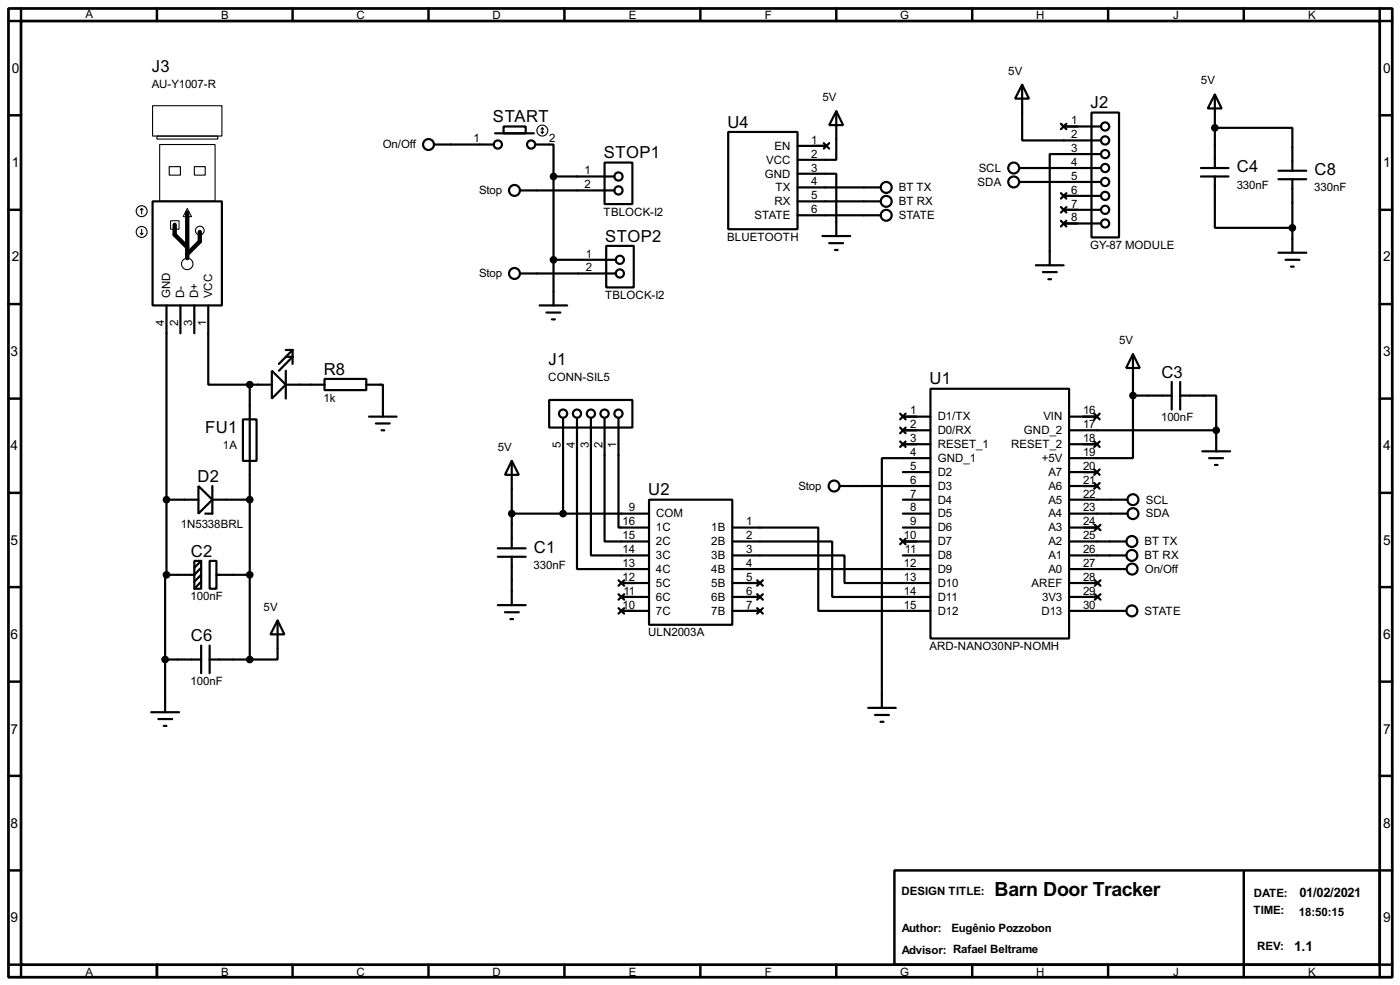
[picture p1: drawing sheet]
<svg xmlns="http://www.w3.org/2000/svg" width="256mm" height="180mm" viewBox="0 0 256 180" stroke-linecap="round" stroke-linejoin="round" font-family="sans-serif">
<path d="M1.6 1.6h253.5v177.3h-253.5zM3.9 3.9h248.9v172.7h-248.9z" fill="none" stroke="#000" stroke-width=".5"/>
<g fill="none" stroke="#000" stroke-width=".45">
<path d="M3.9 1.6v2.3h-2.3M28.8 1.6v2.3M53.6 1.6v2.3M78.5 1.6v2.3M103.4 1.6v2.3M128.3 1.6v2.3M153.2 1.6v2.3M178.1 1.6v2.3M203 1.6v2.3M227.9 1.6v2.3M252.8 1.6v2.3h2.3M1.6 21.1h2.3"/>
<path d="M1.6 38.4h2.3M252.8 21.1h2.3M252.8 38.4h2.3M1.6 55.7h2.3M252.8 55.7h2.3M1.6 73h2.3M252.8 73h2.3M1.6 90.2h2.3M252.8 90.2h2.3M1.6 107.5h2.3M252.8 107.5h2.3M1.6 124.8h2.3"/>
<path d="M252.8 124.8h2.3M1.6 142h2.3M1.6 159.3h2.3M163.9 159.3h88.9v17.3h-88.9zM227.9 159.6v19.3M252.8 142h2.3M252.8 159.3h2.3M1.6 176.6h2.3v2.3M28.8 176.6v2.3M53.6 176.6v2.3M78.5 176.6v2.3M103.4 176.6v2.3"/>
<path d="M128.3 176.6v2.3M153.2 176.6v2.3M178.1 176.6v2.3M203 176.6v2.3M255.1 176.6h-2.3v2.3"/>
</g>
<g fill="none" stroke="#000" stroke-width=".4">
<path d="M187.3 15.5l1.2 2.6h-2.5zM187.3 15.5v10.2h14.4M222.6 17.3l1.2 2.6h-2.5zM222.6 17.3v13.5M28 36.9h12.7v19h-12.7zM79.6 26.5h10.9M90.7 24.4h7.1M92.3 23.2h4v1.2h-4zM95.3 34.9h17.3M98.1 26.5h3.3v5.8M101.4 32.3h11.2M101.4 32.3v23.6"/>
<path d="M110.8 29.8h5.1v7.6h-5.1zM133.4 24.2h12.7v17.8h-12.7zM146.1 31.8h7.1v11.4M146.1 34.3h15.2M146.1 36.9h15.2M146.1 39.4h15.2M146.1 26.7h5.3M150.9 26.2l1 1M151.9 26.2l-1 1M153.2 20.4l1.3 2.5h-2.6zM153.2 20.4v8.9h-7.1M186.7 30.8h15"/>
<path d="M186.7 33.3h15M194.4 37.9l1 1M194.4 35.4l1 1M194.4 22.7l1 1M194.9 23.2h6.8M194.9 35.9h6.8M194.9 38.4h6.8M195.4 37.9l-1 1M195.4 35.4l-1 1M195.4 22.7l-1 1M200 20.6h5v22.9h-5zM201.7 28.2h-9.4v20.4"/>
<path d="M220 30.8h5.1M220 32.3h5.1M222.6 32.3v9.4h14.2M222.6 23.4h14.2v7.9M234.2 31.3h5.1M234.2 32.8h5.1M236.8 32.8v13.5M30.5 55.9v49.3M33.1 55.9v5.1M35.6 55.9v5.1M38.2 55.9v14.5h7.6M95.3 50.1h17.5"/>
<path d="M98.9 55.9h5M100.1 57.2h2.6M101.1 58.5h.6M101.4 47.6h11.4M111.1 45h5v7.6h-5zM150.7 43.2h5.1M151.9 44.5h2.6M153 45.8h.5M189.8 48.6h5.1M191.1 49.8h2.5M192.1 51.1h.5M194.4 40.4l1 1.1"/>
<path d="M194.9 40.9h6.8M195.4 40.4l-1 1.1M234.2 46.3h5.1M235.5 47.6h2.6M236.5 48.8h.5M44.5 76.8h2.5v7.6h-2.5zM45.8 70.4h4M45.8 70.4v50.3M49.8 67.9l2.6 2.5-2.6 2.6zM52.4 70.4h7.1M52.4 67.9v5.1M52.4 65.3h1.2l-2.5 2.6"/>
<path d="M52.4 64.1h1.2M53.6 64.1l-2.5 2.5M53.6 64.1v2.5M59.5 69.4h7.6v2h-7.6zM67.1 70.4h3.1v5.9M67.6 76.3h5.1M68.9 77.5h2.5M69.9 78.8h.5M100.6 73.2h15.3v5.1h-15.3zM103.2 76.5v17.5M105.7 76.5v27.7h13.2M108.3 76.5v25.2h10.6"/>
<path d="M110.8 76.5v22.6h8.1M113.3 76.5v20.1h5.6M164.9 78.3l1 1M164.9 75.7l1 1.1M165.4 78.8h5.1M165.4 76.3h5.1M165.9 78.3l-1 1M165.9 75.7l-1 1.1M170.5 71.2h25.4v45.7h-25.4zM195.9 78.8h26.9M195.9 76.3h5.1M200.5 75.7l1 1.1"/>
<path d="M201.5 75.7l-1 1.1M207.6 64.8l1.2 2.6h-2.5zM207.6 72.4v11.5h-11.7M207.6 64.8v7.6M207.6 72.4h7.1M214.7 69.9v5.1M216.2 72.4h6.6v6.4M216.2 69.9v5.1M222.8 78.8v3.8M30.5 91.5h5.9M36.4 89l2.5 2.5-2.5 2.5zM38.9 91.5h6.9"/>
<path d="M38.9 89v5h-1.3M93.8 84.4l1.3 2.5h-2.6zM93.8 94h25.1M93.8 84.4v16M118.9 91.5h15.3v22.9h-15.3zM134.2 96.6h15.7v15.2h20.6M134.2 99.1h18.3v10.2h18M153.8 89h16.7M164.9 98.6l1 1M164.9 80.8l1 1M165.4 91.5h5.1M165.4 94h5.1"/>
<path d="M165.4 99.1h5.1M165.4 81.3h5.1M165.4 86.4h5.1M165.4 96.6h5.1M165.9 98.6l-1 1M165.9 80.8l-1 1M170.5 83.9h-8.9v45.7M195.9 91.5h10.7M195.9 94h10.7M195.9 99.1h10.5M195.9 89h5.1M195.9 81.3h5.1"/>
<path d="M195.9 86.4h5.1M195.9 96.6h5.2M200.5 88.4l1 1.1M200.5 85.9l1 1M200.5 80.8l1 1M200.6 96.1l1 1M201.5 88.4l-1 1.1M201.5 85.9l-1 1M201.5 80.8l-1 1M201.6 96.1l-1 1M220.3 82.6h5.1M221.5 83.9h2.6"/>
<path d="M222.6 85.1h.5M30.5 105.2h-.2v15.5M35.6 102.7h1.3v5.1h-1.3zM36.9 103.9l-1.3 1.3h-5.1M36.9 106.5l-1.3 1.3M36.9 105.2l-1.3 1.3M36.9 102.7l-1.3 1.2M36.9 118.2v5M38.4 102.7h1.3v5.1h-1.3zM38.4 118.2v5M39.7 105.2h6.1M50.9 113.6l1.2 2.5h-2.5z"/>
<path d="M50.9 113.6v7.1h-5.1M91.2 110.8h5.1M91.2 100.4h5.1M91.2 101.9h5.1M92.5 112.1h2.6M93.5 113.3h.5M93.8 101.9v8.9M113.3 106.2l1.1 1M113.3 108.8l1.1 1M113.3 111.3l1.1 1M113.8 111.8h5.1M113.8 106.7h5.1"/>
<path d="M113.8 109.3h5.1M114.4 106.2l-1.1 1M114.4 108.8l-1.1 1M114.4 111.3l-1.1 1M134.2 101.7h20.5v5h15.8M134.2 104.2h36.3M134.2 111.8h5M134.2 106.7h5M134.2 109.3h5M138.7 106.2l1.1 1M138.7 108.8l1.1 1M138.7 111.3l1.1 1"/>
<path d="M139.8 106.2l-1.1 1M139.8 108.8l-1.1 1M139.8 111.3l-1.1 1M165.4 101.7h5.1M195.9 104.2h10.5M195.9 101.7h10.5M195.9 111.8h10.5M195.9 106.7h5.2M195.9 109.3h5.2M200.6 106.2l1 1M200.6 108.8l1 1M201.6 106.2l-1 1"/>
<path d="M201.6 108.8l-1 1M27.7 130.4h5.1M29 131.6h2.6M30 132.9h.5M30.3 120.7h6.6M30.3 120.7v9.7M38.4 120.7h7.4M159.1 129.6h5M160.3 130.9h2.6M161.3 132.1h.6"/>
<circle cx="78.5" cy="26.5" r="1"/>
<circle cx="91.2" cy="26.5" r=".75"/>
<circle cx="94.2" cy="34.9" r="1"/>
<circle cx="97.3" cy="26.5" r=".75"/>
<circle cx="113.3" cy="34.9" r=".75"/>
<circle cx="113.3" cy="32.3" r=".75"/>
<circle cx="162.3" cy="39.4" r="1"/>
<circle cx="162.3" cy="34.3" r="1"/>
<circle cx="162.3" cy="36.9" r="1"/>
<circle cx="185.7" cy="30.8" r="1"/>
<circle cx="185.7" cy="33.3" r="1"/>
<circle cx="202.4" cy="35.9" r=".75"/>
<circle cx="202.4" cy="38.4" r=".75"/>
<circle cx="202.4" cy="28.2" r=".75"/>
<circle cx="202.4" cy="33.3" r=".75"/>
<circle cx="202.4" cy="30.8" r=".75"/>
<circle cx="202.4" cy="23.2" r=".75"/>
<circle cx="202.4" cy="25.7" r=".75"/>
<circle cx="94.2" cy="50.1" r="1"/>
<circle cx="113.5" cy="47.6" r=".75"/>
<circle cx="113.5" cy="50.1" r=".75"/>
<circle cx="202.4" cy="40.9" r=".75"/>
<circle cx="103.1" cy="75.7" r=".75"/>
<circle cx="105.7" cy="75.7" r=".75"/>
<circle cx="108.2" cy="75.7" r=".75"/>
<circle cx="110.7" cy="75.7" r=".75"/>
<circle cx="113.3" cy="75.7" r=".75"/>
<circle cx="152.8" cy="89" r="1"/>
<circle cx="207.3" cy="99.1" r="1"/>
<circle cx="207.5" cy="91.5" r="1"/>
<circle cx="207.5" cy="94" r="1"/>
<circle cx="207.3" cy="101.7" r="1"/>
<circle cx="207.3" cy="111.8" r="1"/>
<circle cx="207.4" cy="104.2" r="1"/>
</g>
<g fill="none" stroke="#000" stroke-width=".2">
<path d="M28 19.4h12.7v5.5h-12.7zM26 38.2v1M26 38.2l.2 .2M26 38.2l-.3 .2M28.8 24.9h11.1v.6h-11.1zM29.3 26.5h10.1v10.4h-10.1zM31 30.5h2.1v1.6h-2.1zM35.6 30.5h2v1.6h-2zM99.1 24.2l.3 .2M99.4 23.4v1M99.4 23.4l-.3 .3M99.4 23.4l.2 .3"/>
<path d="M99.6 24.2l-.2 .2M25.7 42.7l.3 .3M26 42v1M26.2 42.7l-.2 .3"/>
<circle cx="25.9" cy="38.7" r="1"/>
<circle cx="99.3" cy="23.9" r="1"/>
<circle cx="25.9" cy="42.5" r="1"/>
<circle cx="34.3" cy="48.3" r="1.05"/>
<circle cx="36.6" cy="42.2" r=".8"/>
</g>
<path d="M34.3 38.9v8.4M32 41.2v1.8l2.3 2.3M36.6 42.5v1.7l-2.3 2.3" fill="none" stroke="#000" stroke-width=".8"/>
<path d="M34.3 38.2l.8 1.5h-1.5zM31.3 40.4h1.5v1.6h-1.5z" fill="none" stroke="#000" stroke-width=".18"/>
<g fill="#000" stroke="#000" stroke-width=".4">
<circle cx="101.4" cy="32.3" r=".5"/>
<circle cx="222.5" cy="23.4" r=".5"/>
<circle cx="101.4" cy="47.6" r=".5"/>
<circle cx="236.7" cy="41.7" r=".5"/>
<circle cx="45.7" cy="70.4" r=".5"/>
<circle cx="207.5" cy="72.4" r=".5"/>
<circle cx="222.8" cy="78.8" r=".5"/>
<circle cx="30.5" cy="91.5" r=".5"/>
<circle cx="45.7" cy="91.5" r=".5"/>
<circle cx="93.7" cy="94" r=".5"/>
<circle cx="103.1" cy="94" r=".5"/>
<circle cx="30.5" cy="105.2" r=".5"/>
<circle cx="45.7" cy="105.2" r=".5"/>
<circle cx="30.2" cy="120.7" r=".5"/>
<circle cx="45.7" cy="120.7" r=".5"/>
</g>
<text font-size="4" x="182.2" y="164.1">Barn Door Tracker</text>
<g font-size="3.4">
<text x="27.8" y="13.1">J3</text>
<text x="90.3" y="22.4">START</text>
<text x="133.3" y="23.3">U4</text>
<text x="199.8" y="19.8">J2</text>
<text x="110.6" y="28.9">STOP1</text>
<text x="226.6" y="31.6">C4</text>
<text x="240.8" y="32.1">C8</text>
<text x="110.9" y="44.2">STOP2</text>
<text x="59.3" y="68.6">R8</text>
<text x="100.5" y="66.9">J1</text>
<text x="170.3" y="70.4">U1</text>
<text x="212.8" y="69.1">C3</text>
<text x="37.6" y="79.3">FU1</text>
<text x="36.2" y="88.2">D2</text>
<text x="118.8" y="90.7">U2</text>
<text x="35" y="101.9">C2</text>
<text x="97.8" y="101.2">C1</text>
<text x="35" y="117.4">C6</text>
</g>
<g font-size="2.8">
<text x="2.2" y="13.4">0</text>
<text x="253.4" y="13.4">0</text>
<text x="2.2" y="30.6">1</text>
<text x="253.4" y="30.6">1</text>
<text x="2.2" y="47.9">2</text>
<text x="253.4" y="47.9">2</text>
<text x="1.9" y="65.2">3</text>
<text x="253.4" y="65.2">3</text>
<text x="1.9" y="82.4">4</text>
<text x="253.4" y="82.4">4</text>
<text x="1.9" y="99.7">5</text>
<text x="253.4" y="99.7">5</text>
<text x="1.9" y="117">6</text>
<text x="253.4" y="117">6</text>
<text x="1.9" y="134.3">7</text>
<text x="253.4" y="134.3">7</text>
<text x="1.9" y="151.5">8</text>
<text x="253.4" y="151.5">8</text>
<text x="1.9" y="168.8">9</text>
<text x="253.4" y="168.8">9</text>
<text x="237.1" y="174.1">1.1</text>
</g>
<text font-size="2.7" x="238.1" y="164.1">01/02/2021</text>
<g font-size="2.4">
<text x="15.6" y="3.2">A</text>
<text x="40.5" y="3.5">B</text>
<text x="65.3" y="3.5">C</text>
<text x="90.2" y="3.5">D</text>
<text x="115.2" y="3.5">E</text>
<text x="140.1" y="3.5">F</text>
<text x="164.9" y="3.5">G</text>
<text x="189.8" y="3.5">H</text>
<text x="214.9" y="3.5">J</text>
<text x="239.6" y="3.5">K</text>
<text x="27.8" y="16.1">AU-Y1007-R</text>
<text x="184.7" y="13.7">5V</text>
<text x="220" y="15.5">5V</text>
<text x="150.7" y="18.5">5V</text>
<text x="196.3" y="22.8">1</text>
<text x="70.1" y="27.2">On/Off</text>
<text x="86.8" y="26.1">1</text>
<text x="100.6" y="26.1">2</text>
<text x="140.3" y="30">VCC</text>
<text x="141.9" y="27.4">EN</text>
<text x="148.6" y="26.3">1</text>
<text x="148.6" y="28.9">2</text>
<text x="196.3" y="25.3">2</text>
<text x="196.3" y="27.8">3</text>
<text x="87.8" y="35.6">Stop</text>
<text x="107.1" y="31.9">1</text>
<text x="107.1" y="34.5">2</text>
<text x="140.1" y="32.5">GND</text>
<text x="142.1" y="35">TX</text>
<text x="148.6" y="31.4">3</text>
<text x="148.6" y="33.9">4</text>
<text x="164.6" y="35">BT TX</text>
<text x="179.1" y="34">SDA</text>
<text x="179.3" y="31.4">SCL</text>
<text x="196.3" y="30.3">4</text>
<text x="196.3" y="32.9">5</text>
<text x="196.3" y="35.5">6</text>
<text x="226.6" y="34.5">330nF</text>
<text x="240.8" y="35">330nF</text>
<text x="110.6" y="39.5">TBLOCK-I2</text>
<text x="138.2" y="40.1">STATE</text>
<text x="141.9" y="37.6">RX</text>
<text x="148.6" y="36.5">5</text>
<text x="148.6" y="39">6</text>
<text x="164.6" y="37.6">BT RX</text>
<text x="164.6" y="40.1">STATE</text>
<text x="196.3" y="38">7</text>
<text x="196.3" y="40.5">8</text>
<text x="107.4" y="47.2">1</text>
<text x="133.2" y="44.1">BLUETOOTH</text>
<text x="199.7" y="45.5">GY-87 MODULE</text>
<text x="87.8" y="50.8">Stop</text>
<text x="107.4" y="49.7">2</text>
<text x="30.1" y="59.6" transform="rotate(-90 30.1 59.6)">4</text>
<text x="31.2" y="54.6" transform="rotate(-90 31.2 54.6)">GND</text>
<text x="32.6" y="59.6" transform="rotate(-90 32.6 59.6)">2</text>
<text x="33.8" y="54.6" transform="rotate(-90 33.8 54.6)">D-</text>
<text x="35.2" y="59.6" transform="rotate(-90 35.2 59.6)">3</text>
<text x="36.3" y="54.6" transform="rotate(-90 36.3 54.6)">D+</text>
<text x="37.7" y="59.6" transform="rotate(-90 37.7 59.6)">1</text>
<text x="38.9" y="54.6" transform="rotate(-90 38.9 54.6)">VCC</text>
<text x="110.8" y="54.7">TBLOCK-I2</text>
<text x="205" y="63">5V</text>
<text x="100.4" y="69.8">CONN-SIL5</text>
<text x="59.3" y="73.5">1k</text>
<text x="166.8" y="75.8">1</text>
<text x="171.8" y="76.9">D1/TX</text>
<text x="191.1" y="76.9">VIN</text>
<text x="198.4" y="75.8">16</text>
<text x="212.7" y="77.1">100nF</text>
<text x="40.9" y="82.2">1A</text>
<text x="91.2" y="82.5">5V</text>
<text x="102.8" y="82" transform="rotate(-90 102.8 82)">5</text>
<text x="105.3" y="82" transform="rotate(-90 105.3 82)">4</text>
<text x="107.9" y="81.9" transform="rotate(-90 107.9 81.9)">3</text>
<text x="110.4" y="82" transform="rotate(-90 110.4 82)">2</text>
<text x="112.9" y="82" transform="rotate(-90 112.9 82)">1</text>
<text x="166.8" y="78.3">2</text>
<text x="166.8" y="80.9">3</text>
<text x="166.8" y="83.5">4</text>
<text x="171.8" y="79.5">D0/RX</text>
<text x="171.8" y="82">RESET_1</text>
<text x="185.2" y="82">RESET_2</text>
<text x="187.6" y="79.5">GND_2</text>
<text x="198.4" y="78.3">17</text>
<text x="198.4" y="80.9">18</text>
<text x="198.4" y="83.5">19</text>
<text x="146.3" y="89.6">Stop</text>
<text x="166.8" y="86">5</text>
<text x="166.8" y="88.5">6</text>
<text x="171.8" y="84.6">GND_1</text>
<text x="171.8" y="87.1">D2</text>
<text x="171.8" y="89.6">D3</text>
<text x="190.9" y="84.6">+5V</text>
<text x="192.1" y="87.1">A7</text>
<text x="192.1" y="89.6">A6</text>
<text x="198.4" y="86">20</text>
<text x="198.4" y="88.5">21</text>
<text x="115.2" y="93.6">9</text>
<text x="120.2" y="94.7">COM</text>
<text x="166.8" y="91.1">7</text>
<text x="166.8" y="93.6">8</text>
<text x="171.8" y="92.2">D4</text>
<text x="171.8" y="94.7">D5</text>
<text x="192.1" y="92.2">A5</text>
<text x="192.1" y="94.7">A4</text>
<text x="198.4" y="91.1">22</text>
<text x="198.4" y="93.6">23</text>
<text x="209.9" y="92.2">SCL</text>
<text x="209.9" y="94.7">SDA</text>
<text x="33.1" y="96.6">1N5338BRL</text>
<text x="114.1" y="96.2">16</text>
<text x="114.1" y="98.7">15</text>
<text x="114.1" y="101.2">14</text>
<text x="120.2" y="97.3">1C</text>
<text x="120.2" y="99.8">2C</text>
<text x="130.3" y="97.3">1B</text>
<text x="130.3" y="99.8">2B</text>
<text x="136.7" y="96.2">1</text>
<text x="136.7" y="98.7">2</text>
<text x="136.7" y="101.2">3</text>
<text x="165.6" y="98.7">10</text>
<text x="165.8" y="101.2">11</text>
<text x="166.8" y="96.2">9</text>
<text x="171.8" y="97.3">D6</text>
<text x="171.8" y="99.8">D7</text>
<text x="192.1" y="97.3">A3</text>
<text x="192.1" y="99.8">A2</text>
<text x="198.4" y="96.2">24</text>
<text x="198.4" y="98.7">25</text>
<text x="198.4" y="101.2">26</text>
<text x="209.7" y="99.8">BT TX</text>
<text x="97.8" y="104.1">330nF</text>
<text x="114.1" y="103.8">13</text>
<text x="114.1" y="106.3">12</text>
<text x="120.2" y="102.4">3C</text>
<text x="120.2" y="104.9">4C</text>
<text x="120.2" y="107.4">5C</text>
<text x="130.3" y="102.4">3B</text>
<text x="130.3" y="104.9">4B</text>
<text x="130.3" y="107.4">5B</text>
<text x="136.7" y="103.8">4</text>
<text x="136.7" y="106.3">5</text>
<text x="165.6" y="103.8">12</text>
<text x="165.6" y="106.3">13</text>
<text x="171.8" y="102.4">D8</text>
<text x="171.8" y="104.9">D9</text>
<text x="171.8" y="107.4">D10</text>
<text x="189" y="107.4">AREF</text>
<text x="192.1" y="102.4">A1</text>
<text x="192.1" y="104.9">A0</text>
<text x="198.4" y="103.8">27</text>
<text x="198.4" y="106.3">28</text>
<text x="209.7" y="102.4">BT RX</text>
<text x="209.7" y="104.9">On/Off</text>
<text x="34.9" y="109.9">100nF</text>
<text x="48.3" y="111.8">5V</text>
<text x="114.1" y="111.4">10</text>
<text x="114.2" y="108.9">11</text>
<text x="120.2" y="110">6C</text>
<text x="120.2" y="112.5">7C</text>
<text x="130.3" y="110">6B</text>
<text x="130.3" y="112.5">7B</text>
<text x="136.7" y="108.9">6</text>
<text x="136.7" y="111.4">7</text>
<text x="165.6" y="108.9">14</text>
<text x="165.6" y="111.4">15</text>
<text x="171.8" y="110">D11</text>
<text x="171.8" y="112.5">D12</text>
<text x="190.8" y="112.5">D13</text>
<text x="190.9" y="110">3V3</text>
<text x="198.4" y="108.9">29</text>
<text x="198.4" y="111.4">30</text>
<text x="209.7" y="112.5">STATE</text>
<text x="118.7" y="116.5">ULN2003A</text>
<text x="170.3" y="119">ARD-NANO30NP-NOMH</text>
<text x="34.9" y="125.3">100nF</text>
<text x="165.1" y="163.8">DESIGN TITLE:</text>
<text x="229.6" y="167.4">TIME:</text>
<text x="229.7" y="164.2">DATE:</text>
<text x="238" y="167.6">18:50:15</text>
<text x="165.2" y="170.6">Author:</text>
<text x="174.3" y="170.6">Eugênio Pozzobon</text>
<text x="230.3" y="174">REV:</text>
<text x="15.6" y="178.6">A</text>
<text x="40.5" y="178.6">B</text>
<text x="65.3" y="178.6">C</text>
<text x="90.2" y="178.6">D</text>
<text x="115.2" y="178.6">E</text>
<text x="140.1" y="178.6">F</text>
<text x="164.9" y="178.6">G</text>
<text x="165.2" y="174.7">Advisor: Rafael Beltrame</text>
<text x="189.8" y="178.6">H</text>
<text x="214.9" y="178.6">J</text>
<text x="239.6" y="178.6">K</text>
</g>
</svg>
